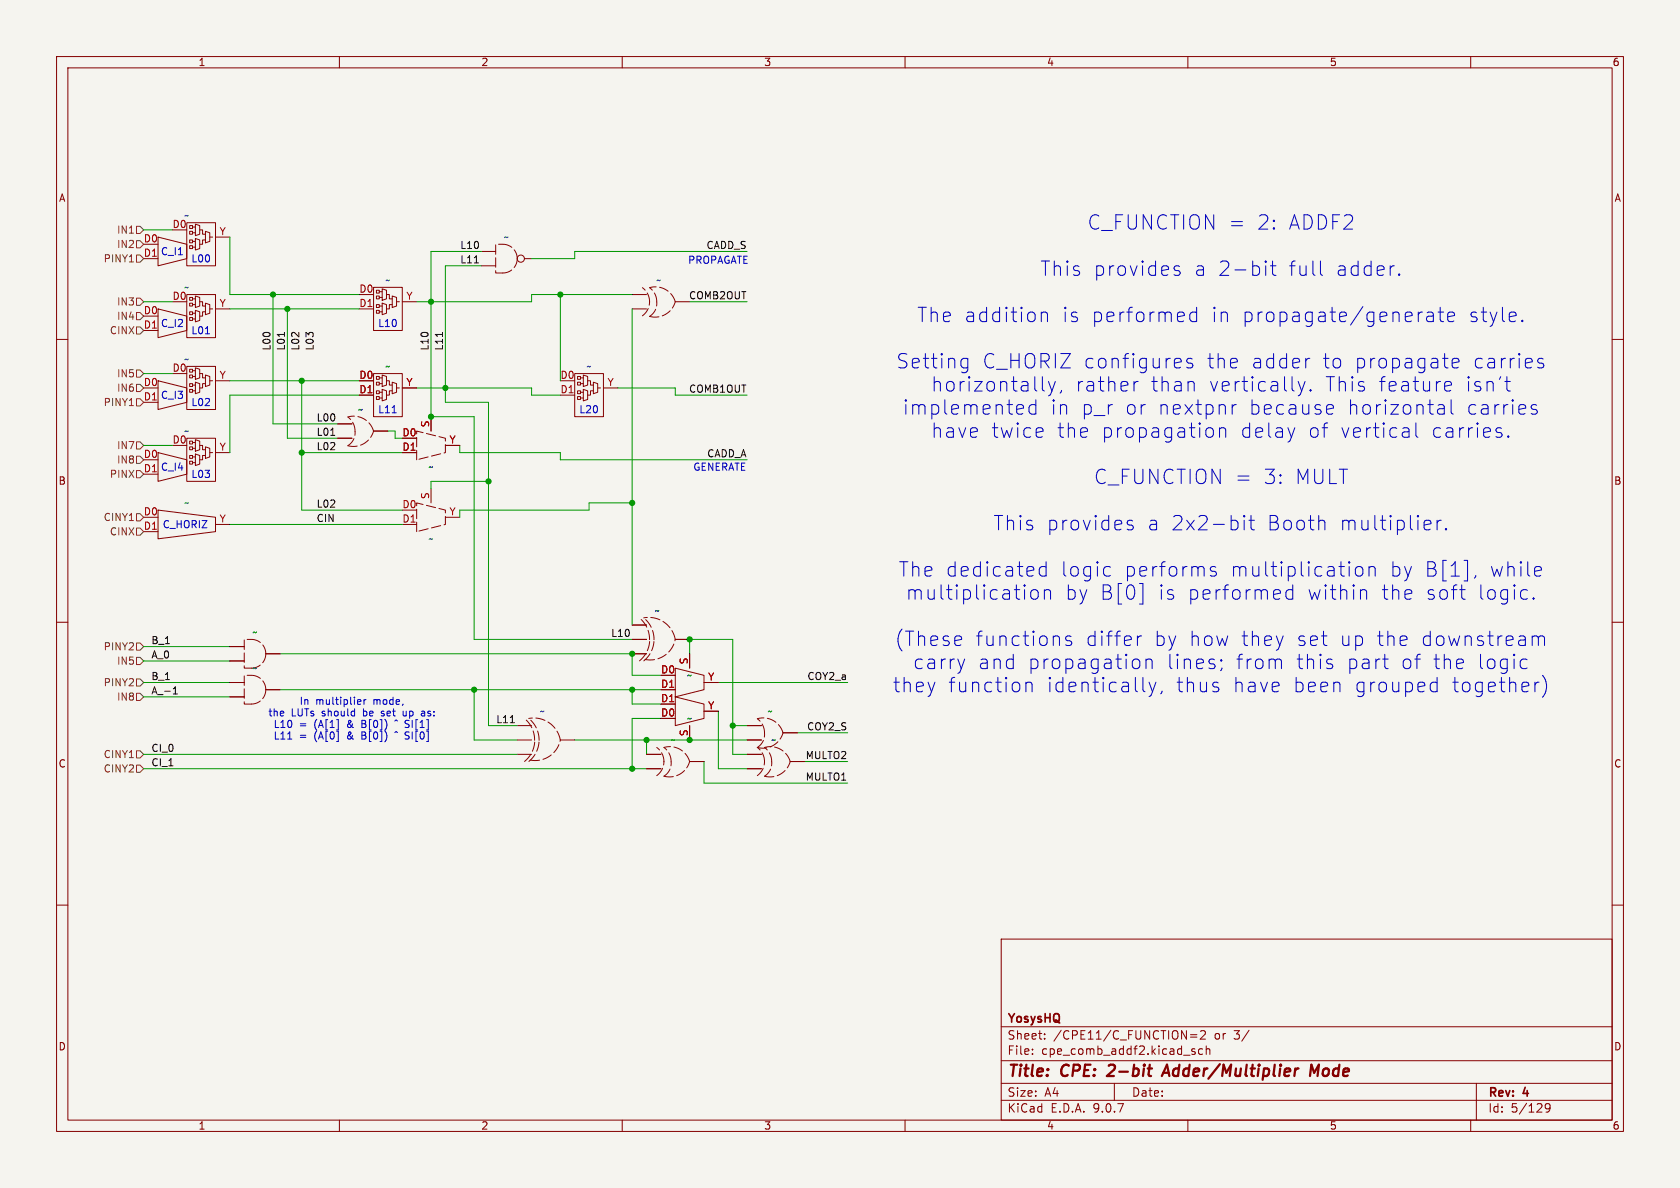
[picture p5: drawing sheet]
<svg xmlns="http://www.w3.org/2000/svg" width="297mm" height="210mm" viewBox="0 0 297 210" stroke-linecap="round" stroke-linejoin="round" font-family="sans-serif">
<path d="M0 0h297v210h-297z" fill="#f5f4ef" stroke="#f5f4ef" stroke-width=".18"/>
<g fill="none" stroke="#840000" stroke-width=".18">
<path d="M10 10h277v190h-277zM12 12h273v186h-273zM60 10v2M110 10v2M160 10v2M210 10v2M260 10v2M33 39.4h5.1v7.6h-5.1zM33.5 39.9h.5v.5h-.5zM34.5 39.6l.8 .3v1.5l-.8 .3zM25.4 45.7h2.5M25.4 58.4h2.5"/>
<path d="M27.9 54.6l5.1 1.3v2.5l-5.1 1.3zM27.9 41.9l5.1 1.3v2.5l-5.1 1.3zM33 52.1h5.1v7.6h-5.1zM33.5 52.6h.5v.5h-.5zM33.5 53.6h.5v.5h-.5zM33.5 55.1h.5v.5h-.5zM33.5 56.1h.5v.5h-.5zM33.5 40.9h.5v.5h-.5zM33.5 42.4h.5v.5h-.5zM33.5 43.4h.5v.5h-.5zM34 52.8h.5M34 53.8h.5"/>
<path d="M34 55.4h.5M34 56.4h.5M34 40.1h.5M34 41.1h.5M34 42.7h.5M34 43.7h.5M34.5 52.3l.8 .3v1.5l-.8 .3zM34.5 54.9l.8 .2v1.5l-.8 .3zM34.5 42.2l.8 .2v1.5l-.8 .3zM35.3 53.3h.5v.8h.5M35.3 40.6h.5v.8h.5M36.3 55.1h-.5v.8h-.5"/>
<path d="M36.3 53.6l.8 .2v1.6l-.8 .2zM36.3 42.4h-.5v.8h-.5M36.3 40.9l.8 .2v1.6l-.8 .2zM37.1 54.6h.5M37.1 41.9h.5M38.1 54.6h2.5M38.1 41.9h2.5M63.5 54.6h2.5M66 50.8h5.1v7.6h-5.1zM66.5 51.3h.6v.5h-.6zM66.5 52.3h.6v.5h-.6zM66.5 53.8h.6v.6h-.6z"/>
<path d="M66.5 54.9h.6v.5h-.6zM67.1 51.6h.5M67.1 52.6h.5M67.1 54.1h.5M67.1 55.1h.5M67.6 51.1l.7 .2v1.5l-.7 .3zM67.6 53.6l.7 .2v1.6l-.7 .2zM68.3 52.1h.5v.7h.5M69.3 53.8h-.5v.8h-.5M69.3 52.3l.8 .3v1.5l-.8 .3zM70.1 53.3h.5M71.1 53.3h2.6"/>
<path d="M85.1 44.5h2.5M85.1 47h2.5M92.7 45.7h1.3M111.8 52.1h2.5M111.8 54.6h2.5M119.4 53.3h2.5M10 60h2M25.4 71.1h2.5M27.9 67.3l5.1 1.3v2.5l-5.1 1.3zM33 77.5h5.1v7.6h-5.1zM33 64.8h5.1v7.6h-5.1zM33.5 78h.5v.5h-.5z"/>
<path d="M33.5 79h.5v.5h-.5zM33.5 65.3h.5v.5h-.5zM33.5 66.3h.5v.5h-.5zM33.5 67.8h.5v.5h-.5zM33.5 68.8h.5v.5h-.5zM34 78.2h.5M34 79.2h.5M34 65.5h.5M34 66.5h.5M34 68.1h.5M34 69.1h.5M34.5 77.7l.8 .3v1.5l-.8 .3z"/>
<path d="M34.5 65l.8 .3v1.5l-.8 .3zM34.5 67.6l.8 .2v1.5l-.8 .3zM35.3 78.7h.5v.8h.5M35.3 66h.5v.8h.5M36.3 79l.8 .2v1.6l-.8 .2zM36.3 67.8h-.5v.8h-.5M36.3 66.3l.8 .2v1.6l-.8 .2zM37.1 67.3h.5M38.1 67.3h2.5M59.7 74.9h2.5M59.7 77.5h2.5M63.5 69.9h2.5"/>
<path d="M66 66h5.1v7.7h-5.1zM66 76.2h2.6M66.5 66.5h.6v.6h-.6zM66.5 67.6h.6v.5h-.6zM66.5 69.1h.6v.5h-.6zM66.5 70.1h.6v.5h-.6zM67.1 66.8h.5M67.1 67.8h.5M67.1 69.3h.5M67.1 70.4h.5M67.6 66.3l.7 .2v1.6l-.7 .2zM67.6 68.8l.7 .3v1.5l-.7 .3z"/>
<path d="M68.3 67.3h.5v.8h.5M69.3 69.1h-.5v.8h-.5M69.3 67.6l.8 .2v1.5l-.8 .3zM70.1 68.6h.5M71.1 68.6h2.6M76.2 73.7v2.5M78.7 78.7h2.6M99.1 69.9h2.5M101.6 66h5.1v7.7h-5.1zM102.1 66.5h.5v.6h-.5zM102.1 67.6h.5v.5h-.5zM102.1 69.1h.5v.5h-.5z"/>
<path d="M102.1 70.1h.5v.5h-.5zM102.6 66.8h.5M102.6 67.8h.5M102.6 69.3h.5M102.6 70.4h.5M103.1 66.3l.8 .2v1.6l-.8 .2zM103.1 68.8l.8 .3v1.5l-.8 .3zM103.9 67.3h.5v.8h.5M104.9 69.1h-.5v.8h-.5M104.9 67.6l.8 .2v1.5l-.8 .3zM105.7 68.6h.5M106.7 68.6h2.5"/>
<path d="M285 60h2M25.4 83.8h2.5M25.4 94h2.5M27.9 80l5.1 1.3v2.5l-5.1 1.3zM27.9 90.2l10.2 1.2v2.6l-10.2 1.3zM33.5 80.5h.5v.5h-.5zM33.5 81.5h.5v.5h-.5zM34 80.8h.5M34 81.8h.5M34.5 80.3l.8 .2v1.5l-.8 .3zM36.3 80.5h-.5v.8h-.5M37.1 80h.5"/>
<path d="M38.1 80h2.5M38.1 92.7h2.5M71.1 80h2.6M71.1 92.7h2.6M76.2 86.4v2.5M78.7 91.4h2.6M10 110h2M40.6 114.3h2.6M40.6 116.8h2.6M47 115.6h2.5M111.8 110.5h2.5M111.8 113h2.5"/>
<path d="M111.8 115.6h2.5M119.4 118.1l5.1 1.3v2.5l-5.1 1.3zM119.4 113h2.5M121.9 115.6v2.5M285 110h2M40.6 120.7h2.6M40.6 123.2h2.6M47 121.9h2.5M91.4 133.4h2.6M91.4 128.3h2.6M91.4 130.8h2.6M99.1 130.8h2.5"/>
<path d="M114.3 133.4h2.5M114.3 135.9h2.5M116.8 124.5h2.6M116.8 121.9h2.6M119.4 123.2l5.1 1.3v2.5l-5.1 1.3zM121.9 128.3v2.5M121.9 134.6h2.6M124.5 125.7h2.5M124.5 120.7h2.5M132.1 133.4h2.5M132.1 135.9h2.5M132.1 128.3h2.5"/>
<path d="M132.1 130.8h2.5M138.4 129.5h2.6M139.7 134.6h2.5M10 160h2M177 166h108v32h-108zM285 160h2M60 198v2M110 198v2M160 198v2M177 194.5h108M177 191.5h108M177 187.5h108"/>
<path d="M177 181.5h108M182.5 186.3v.1M182.5 185.5v.1M184.7 183.6v.1M184.7 182.8v.1M197 191.5v3M210 198v2M210.5 182.9h1.1M210.5 183.3h1.1M211.2 185.5l-.3-.1-.2 .2v.2l.5 .2v.3h-.5M212.2 182.3l.6-.1 .2 .1 .1 .3-.9 1.1h.9M212.6 185.5l-.4-.1-.3 .3v.4l.1 .2h.6"/>
<path d="M213.2 185.5l.3-.1 .3 .1 .1 .9M213.2 184.9v1.5M260 198v2M261 191.5v6.5M274 195.7l-.3 .3h-.2l-.3-.3 .1-.5 .4-.1 .3 .1a.99 .99 0 0 1-.4 1.4h-.3"/>
<circle cx="92.1" cy="45.7" r=".63"/>
</g>
<path d="M197 189.1l-1.3 1.1h1.2M205.4 190.2l.9-2 .4 2M205.7 189.6h.9M231.6 190.2l.2-2 .5 1.4 .9-1.4-.3 2" fill="none" stroke="#840000" stroke-width=".4"/>
<g fill="none" stroke="#840000" stroke-width=".18" stroke-dasharray="1.7 .6">
<path d="M88.9 48.3h-1.3v-5.1h1.3M88.9 48.3a2.54 2.54 0 0 0 2.5-2.6M91.4 45.7a2.54 2.54 0 0 0-2.5-2.5M113.6 55.8a3.1 3.1 0 0 0 1.2-2.5M114.8 55.9a3.7 3.7 0 0 0 4.6-2.6M114.8 55.9a2.69 2.69 0 0 0 1.3-2.5M114.8 53.4a3.1 3.1 0 0 0-1.2-2.6M116.1 53.4a3.1 3.1 0 0 0-1.3-2.5M119.4 53.3a3.7 3.7 0 0 0-4.6-2.4M61.5 78.8a3.7 3.7 0 0 0 4.5-2.6M61.5 78.8a2.69 2.69 0 0 0 1.3-2.5M62.8 76.3a3.1 3.1 0 0 0-1.3-2.6"/>
<path d="M66 76.2a3.7 3.7 0 0 0-4.5-2.5M73.7 81.3v-5.1l5 1.3v2.5l-5 1.3M73.7 94v-5.1l5 1.3v2.5l-5 1.3M44.4 118.1h-1.2v-5.1h1.2M44.4 118.1a2.54 2.54 0 0 0 2.6-2.5M47 115.6a2.54 2.54 0 0 0-2.6-2.6M113.1 116.8a4.9 4.9 0 0 0 1.8-3.8M113.8 116.8a4.9 4.9 0 0 0 1.8-3.8M114 116.6a4.5 4.5 0 0 0 5.4-3.6M114.8 113.1a4.9 4.9 0 0 0-1.8-3.9M115.6 113.1a4.9 4.9 0 0 0-1.8-3.9M119.4 113a4.8 4.8 0 0 0-5.6-3.8"/>
<path d="M44.4 124.5h-1.2v-5.1h1.2M44.4 124.5a2.54 2.54 0 0 0 2.6-2.6M47 121.9a2.54 2.54 0 0 0-2.6-2.5M92.7 134.6a4.9 4.9 0 0 0 1.8-3.9M93.5 134.6a4.9 4.9 0 0 0 1.8-3.9M93.7 134.4a4.5 4.5 0 0 0 5.4-3.6M94.5 130.9a4.9 4.9 0 0 0-1.8-3.9M95.3 130.9a4.9 4.9 0 0 0-1.8-3.9M99.1 130.8a4.8 4.8 0 0 0-5.6-3.8M116.1 137.1a3.1 3.1 0 0 0 1.3-2.5M117.4 137.2a3.7 3.7 0 0 0 4.5-2.6M117.4 137.2a2.69 2.69 0 0 0 1.2-2.5"/>
<path d="M117.4 134.7a3.1 3.1 0 0 0-1.3-2.6M118.6 134.7a3.1 3.1 0 0 0-1.2-2.6M121.9 134.6a3.7 3.7 0 0 0-4.5-2.5M133.9 132.1a3.7 3.7 0 0 0 4.5-2.6M133.9 132.1a2.69 2.69 0 0 0 1.3-2.5M133.9 137.1a3.1 3.1 0 0 0 1.3-2.5M135.2 137.2a3.7 3.7 0 0 0 4.5-2.6M135.2 137.2a2.69 2.69 0 0 0 1.2-2.5M135.2 129.6a3.1 3.1 0 0 0-1.3-2.5M135.2 134.7a3.1 3.1 0 0 0-1.3-2.6M136.4 134.7a3.1 3.1 0 0 0-1.2-2.6M138.4 129.5a3.7 3.7 0 0 0-4.5-2.4"/>
<path d="M139.7 134.6a3.7 3.7 0 0 0-4.5-2.5"/>
</g>
<g fill="none" stroke="#725600" stroke-width=".18">
<path d="M24.1 45.1h.7l.6 .6-.6 .7h-.7zM24.1 40h.7l.6 .6-.6 .7h-.7zM24.1 57.8h.7l.6 .6-.6 .7h-.7zM24.1 55.2h.7l.6 .7-.6 .6h-.7zM24.1 52.7h.7l.6 .6-.6 .7h-.7zM24.1 42.5h.7l.6 .7-.6 .6h-.7zM24.1 70.5h.7l.6 .6-.6 .7h-.7zM24.1 78.1h.7l.6 .6-.6 .7h-.7zM24.1 67.9h.7l.6 .7-.6 .6h-.7zM24.1 65.4h.7l.6 .6-.6 .7h-.7zM24.1 80.6h.7l.6 .7-.6 .6h-.7zM24.1 93.3h.7l.6 .7-.6 .6h-.7z"/>
<path d="M24.1 83.2h.7l.6 .6-.6 .7h-.7zM24.1 90.8h.7l.6 .6-.6 .7h-.7zM24.1 113.7h.7l.6 .6-.6 .6h-.7zM24.1 116.2h.7l.6 .6-.6 .7h-.7zM24.1 120h.7l.6 .7-.6 .6h-.7zM24.1 132.7h.7l.6 .7-.6 .6h-.7zM24.1 135.3h.7l.6 .6-.6 .6h-.7zM24.1 122.6h.7l.6 .6-.6 .6h-.7z"/>
</g>
<path d="M50.3 58.8v.7M78.2 58.8v.7M83.9 46.5h.7M58.5 77h.7M30.6 122.7h.8M30.6 121.8l.4-.4v1.3M90.2 127.8h.7" fill="none" stroke="#0f0f0f" stroke-width=".18"/>
<g fill="none" stroke="#009600" stroke-width=".18">
<path d="M25.4 53.3h5.1M25.4 40.6h5.1M40.6 41.9v10.2h22.9M40.6 54.6h22.9M48.3 52.1v22.8h11.4M50.8 54.6v22.9h8.9M85.1 47h-6.4v24.1h7.7v57.2h5M85.1 44.5h-8.9v29.2h7.6v39.3h28M99.1 52.1v15.2M111.8 54.6v55.9M111.8 52.1h-17.8v1.2h-20.3M121.9 53.3h10.2"/>
<path d="M132.1 44.5h-30.5v1.2h-7.6M25.4 66h5.1M25.4 78.7h5.1M40.6 67.3h22.9M53.3 67.3v22.9h17.8M63.5 69.9h-22.9v10.1M68.6 76.2h1.2v1.3h1.3M73.7 68.6h20.3v1.3h5.1M81.3 78.7v1.3h17.8v1.3h33M109.2 68.6h10.2v1.3h12.7M40.6 92.7h30.5M53.3 80h17.8"/>
<path d="M86.4 85.1h-10.2v1.3M111.8 88.9h-7.7v1.3h-22.8v1.2M25.4 114.3h15.2M25.4 116.8h15.2M49.5 115.6h62.3v3.8h5M121.9 115.6v-2.6h7.6v20.4h2.6M25.4 135.9h88.9M25.4 120.7h15.2M25.4 133.4h66M25.4 123.2h15.2M49.5 121.9h67.3M83.8 121.9v8.9h7.6"/>
<path d="M101.6 130.8h30.5M111.8 121.9v2.6h5M114.3 130.8v2.6M116.8 127h-5v8.9M124.5 134.6v3.8h25.4M127 125.7v10.2h5.1M127 120.7h22.9M129.5 128.3h2.6M141 129.5h8.9M142.2 134.6h7.7"/>
</g>
<g fill="none" stroke="#0000c2" stroke-width=".18">
<path d="M36.3 59h.7M184.1 55.2v1.7M184.1 55.4a.63 .63 0 0 1 1.1 .1v1.4M207.7 47.7l.8 .3 .1 .3-.3 .4-.7-.1M207.7 47.1l.2-.1 .6 .1M211.5 55.3l-.7-.1-.5 .5v.7l.3 .3 .2 .2 .7-.2M211.5 54.3v2.6M223.8 46.1v.3M223.8 47v1.7M223.8 46.1l-.2 .2 .2 .1M223.8 46.1l.1 .2-.1 .1M224.6 47h1"/>
<path d="M225 46.1v2.2l.1 .3 .5 .1M233.4 46.1v2.2l.4 .4M247.3 48.4l.2 .2-.2 .1M247.3 48.4l-.1 .2 .1 .1M247.3 48.4v.3M251.2 55.2h.3M252.3 55.3l.2-.1 .8 .1 .1 .2v1.4M253.4 55.8l-.9 .1a.5 .5 0 0 0-.3 .5 .5 .5 0 0 0 .3 .5l.9-.2M254.2 55.2h1M254.6 54.3v2.2l.1 .2 .5 .2M255.9 56l1.2-.2-.1-.5-.7-.1-.4 .3v1l.2 .2 .2 .2 .7-.2M269.1 56.6l.1 .1-.1 .2"/>
<path d="M269.1 56.6l-.1 .1 .1 .2M269.1 56.6v.3M69.3 73h.8M170.4 63.3l.7 .2M171.1 63.3v2.1l-.3 .4M171.1 64.9l-.7 .1M180.8 71.6l.1 .5-1.2 .3M183.1 70.7v2.5M183.1 71.6l-.7-.1-.5 .5v.7l.3 .4 .2 .1 .7-.1M184.3 75.7l.1 .5-1.2 .3M184.3 68.8l.3 .3M185.4 67.4l.6 1.7"/>
<path d="M186 69.1l-.4 .8M186.6 67.4l-.6 1.7M187.7 69l-.3 .5M201.2 67.4a.65 .65 0 0 0-.7 .5M210.8 63.5l-.6-.2-.4 .4 .1 .4 .9 .2 .1 .3-.1 .3-.3 .1-.7-.1M214 75.6l.5 .5v.7l-.5 .5M215.6 75.9a.63 .63 0 0 1 1.1 .1v1.3M215.6 75.6v1.7M217.8 71.5v1.7M218.6 71.5a.65 .65 0 0 0-.8 .5M228.9 75.6l-.6 1.7M229.5 67.4l.6 1.7"/>
<path d="M230.1 69.1l-.4 .8M230.7 67.4l-.6 1.7M231.6 63.3l-.5 .2M231.7 68.9l.1 .1-.1 .1M231.7 68.9l-.1 .1 .1 .1M231.7 68.9v.2M234.9 71.5l.7 .1 .1 .5-1.2 .3M235.6 73.1l-.7 .1M248.7 75.6l.4 .4v1.3M249.1 77.2l-.8 .1M249.1 76.2l-.8 .1M250.3 74.8v2.1l.4 .4"/>
<path d="M254.1 72.9l.4 .3 .8-.1M254.2 71.6l.3-.1 .7 .1 .1 .3v1.3M255.3 72.1l-.8 .1-.4 .4M255.5 67.6l.7-.2 .3 .2 .1 .4-1.2 .3M255.5 69l.3 .1 .7-.1M256.5 70.7v2.2l.4 .3M256.7 64.2l1.2-.2-.1-.5-.7-.2-.4 .4v1l.1 .2 .3 .1 .7-.1M264.8 75.6l.6 .1M264.8 76.5l.6 .1 .2 .3-.4 .4h-.5M266 67.4h1M266.4 66.6v2.2l.1 .2 .5 .1M266.6 77.1l.2 .1-.2 .1"/>
<path d="M266.6 77.1l-.1 .1 .1 .1M266.6 77.1v.2M271.7 71.6l-.6-.1-.4 .4 .1 .3 .9 .3 .1 .2-.1 .4-.3 .1-.7-.1M272.8 63.5l-.6-.2-.4 .4 .2 .4 .8 .2 .1 .3-.1 .3-.2 .1-.8-.1M184.9 99.3v2.5M199.4 92.7l.8 .2 .2 .4-.4 .4-.7-.2M199.4 92.1l.2-.1 .6 .1M218.6 92.1l.3 .4v.7l-.3 .3M220 91.1v.3M220 92v1.7M220 91.1l-.2 .1 .2 .2M220 91.1l.1 .1-.1 .2"/>
<path d="M220.8 92h1M221.2 91.1v2.2l.1 .2 .5 .2M233.9 92l.3 .3v1.4M252.1 92l.8 .1 .1 .5-1.2 .2M252.9 93.5l-.8 .2M254.1 92v1.7M254.8 92a.65 .65 0 0 0-.7 .5M255.6 93.4l.2 .1-.2 .2M255.6 93.4l-.1 .1 .1 .2M255.6 93.4v.3M170.5 116.5l-.6 1.7M182.5 104.4a.69 .69 0 0 1 1 .3v.7a.69 .69 0 0 1-.6 .6 .69 .69 0 0 1-.7-.6v-.7z"/>
<path d="M184.6 104.5a.63 .63 0 0 1 1.1 .1v1.3M184.6 104.2v1.7M184.9 100.3l-.7-.2-.5 .5v.8l.3 .3 .2 .1 .7-.1M189.4 112.5l-.7-.1-.3 .4 .1 .3 .9 .3 .1 .2-.1 .4-.3 .1-.7-.1M195.6 100.1l.7 .2M196.3 101.7l-.7 .1M201.1 112.4v1.7M201.3 116.6l.2 .4v.7l-.2 .4M201.8 112.4a.65 .65 0 0 0-.7 .5M202.1 103.1v3.7h-.7M202.6 116.7a.63 .63 0 0 1 1.1 .2v1.3M202.6 116.5v1.7"/>
<path d="M214.9 100.3l-.6-.2-.3 .4 .1 .4 .8 .2 .2 .3-.2 .3-.2 .1-.7-.1M215.9 116.6l.1 .1-.1 .2M215.9 116.6l-.1 .1 .1 .2M215.9 116.6v.3M216 118.1l-.2 .5M226.2 116.5l.3 .4v1.3M228.5 104.4l-.7-.2-.5 .5v.7l.3 .4 .2 .1 .7-.1M228.5 103.4v2.5M235.3 117.4l.3 .3-.1 .4-.2 .1M235.3 116.5l.2 .1M239.7 100.4a.69 .69 0 0 1 .7-.3 .69 .69 0 0 1 .5 .5v.8a.69 .69 0 0 1-.6 .5 .69 .69 0 0 1-.7-.5v-.8zM240.9 104.2l.6 .2 .1 .2v1.3"/>
<path d="M242 100.4a.63 .63 0 0 1 1.1 .1v1.3M242 100.1v1.7M244.4 116.5h1M244.9 118.1l.5 .1M254.1 119.7v2.6M258.1 104.2h.9M258.5 105.8l.5 .1M260.9 101.7l-.2 .5M269 116.6l.2-.1 .8 .1M269 118.1l.2 .1 .8-.1M269.8 104.2l.2 .2M270 105.8l-.2 .1"/>
<path d="M271 112.5l.6-.1 .4 .4M271.1 105.7l.1 .1-.1 .1M271.1 105.7l-.1 .1 .1 .1M271.1 105.7v.2M271.7 100.1l.7 .2 .1 .5-1.2 .2M272 112.8l.3-.4 .6 .1 .1 .3v1.3M272 112.8v1.3M272.4 101.7l-.7 .1M272.7 119.4a2.91 2.91 0 0 1 0 3.9M50.9 130.7h.7M63.4 123.7h.3l.1 .3-.6 .1M63.7 124.5h-.3"/>
<path d="M64.3 123.7v.8M64.7 123.7l-.4 .2M70 129.3l-.2 .2M71.3 125.7v.7l.2 .2M74.9 125.7l-.4 .1M75 126.1h-.3l-.2 .2v.2l.5 .1M181.4 120.6v1.7M181.4 120.8a.63 .63 0 0 1 1.1 .2v1.3M202.2 122.2l.2 .1M203.1 120.6l.6 1.7M203.7 122.3l-.2 .6-.4 .2M204.3 120.6l-.6 1.7"/>
<path d="M205.4 122.2l-.2 .5M253.1 120.7l.2-.1 .8 .1M253.1 122.2l.2 .1 .8-.1M272.1 120.6a.65 .65 0 0 0-.7 .5"/>
</g>
<g fill="#009600" stroke="#009600" stroke-width=".18">
<circle cx="121.9" cy="113" r=".46"/>
<circle cx="121.9" cy="130.8" r=".46"/>
<circle cx="129.5" cy="128.3" r=".46"/>
<circle cx="53.3" cy="67.3" r=".46"/>
<circle cx="53.3" cy="80" r=".46"/>
<circle cx="83.8" cy="121.9" r=".46"/>
<circle cx="114.3" cy="130.8" r=".46"/>
<circle cx="111.8" cy="135.9" r=".46"/>
<circle cx="76.2" cy="73.7" r=".46"/>
<circle cx="86.4" cy="85.1" r=".46"/>
<circle cx="111.8" cy="88.9" r=".46"/>
<circle cx="111.8" cy="121.9" r=".46"/>
<circle cx="76.2" cy="53.3" r=".46"/>
<circle cx="99.1" cy="52.1" r=".46"/>
<circle cx="78.7" cy="68.6" r=".46"/>
<circle cx="111.8" cy="115.6" r=".46"/>
<circle cx="50.8" cy="54.6" r=".46"/>
<circle cx="48.3" cy="52.1" r=".46"/>
</g>
<g font-size="3.5" fill="#0000c2">
<text x="192.2" y="40.8">C_FUNCTION =</text>
<text x="222.1" y="40.8">2:</text>
<text x="227.6" y="40.8">ADDF2</text>
<text x="183.9" y="49">This</text>
<text x="193.3" y="49">provides</text>
<text x="211" y="49">a 2-bit</text>
<text x="227.6" y="49">full</text>
<text x="235.9" y="49">adder.</text>
<text x="162.1" y="57.2">The addition</text>
<text x="187.6" y="57.2">is</text>
<text x="192.8" y="57.2">performed</text>
<text x="213.9" y="57.2">in</text>
<text x="219.3" y="57.2">propagate/generate</text>
<text x="259.3" y="57.2">style.</text>
<text x="158.4" y="65.4">Setting</text>
<text x="173.6" y="65.4">C_HORIZ configures</text>
<text x="213.2" y="65.4">the</text>
<text x="221" y="65.4">adder</text>
<text x="233.5" y="65.4">to</text>
<text x="239.1" y="65.4">propagate</text>
<text x="260" y="65.4">carries</text>
<text x="164.6" y="69.5">horizontally,</text>
<text x="190.1" y="69.5">rather</text>
<text x="203.3" y="69.5">than</text>
<text x="213.5" y="69.5">vertically.</text>
<text x="234" y="69.5">This</text>
<text x="243.4" y="69.5">feature</text>
<text x="258.7" y="69.5">isn't</text>
<text x="159.6" y="73.6">implemented</text>
<text x="164.6" y="77.7">have</text>
<text x="175.2" y="77.7">twice</text>
<text x="185.6" y="73.6">in</text>
<text x="186.7" y="77.7">the</text>
<text x="191" y="73.6">p_r</text>
<text x="194.5" y="77.7">propagation</text>
<text x="198.7" y="73.6">or</text>
<text x="204.5" y="73.6">nextpnr</text>
<text x="219" y="77.7">delay</text>
<text x="220.5" y="73.6">because</text>
<text x="231" y="77.7">of</text>
<text x="236.6" y="77.7">vertical</text>
<text x="237.9" y="73.6">horizontal</text>
<text x="252.6" y="77.7">carries.</text>
<text x="258.9" y="73.6">carries</text>
<text x="193.4" y="85.8">C_FUNCTION =</text>
<text x="223.3" y="85.8">3:</text>
<text x="228.8" y="85.8">MULT</text>
<text x="175.6" y="94">This</text>
<text x="185" y="94">provides</text>
<text x="202.7" y="94">a 2x2-bit</text>
<text x="223.8" y="94">Booth</text>
<text x="236.5" y="94">multiplier.</text>
<text x="158.8" y="102.2">The dedicated</text>
<text x="160.1" y="106.3">multiplication</text>
<text x="187.4" y="102.2">logic</text>
<text x="188.2" y="106.3">by B[0]</text>
<text x="198.6" y="102.2">performs</text>
<text x="204.6" y="106.3">is</text>
<text x="209.7" y="106.3">performed</text>
<text x="217.3" y="102.2">multiplication</text>
<text x="230.9" y="106.3">within</text>
<text x="243.9" y="106.3">the</text>
<text x="245.4" y="102.2">by B[1],</text>
<text x="251.7" y="106.3">soft</text>
<text x="260.8" y="106.3">logic.</text>
<text x="263" y="102.2">while</text>
<text x="158.2" y="114.5">(These</text>
<text x="161.4" y="118.5">carry</text>
<text x="172.4" y="114.5">functions</text>
<text x="172.8" y="118.5">and</text>
<text x="181.6" y="118.5">propagation</text>
<text x="191.8" y="114.5">differ</text>
<text x="203.9" y="114.5">by how</text>
<text x="206.1" y="118.5">lines;</text>
<text x="218.3" y="118.5">from</text>
<text x="219.1" y="114.5">they</text>
<text x="228.9" y="118.5">this</text>
<text x="228.9" y="114.5">set</text>
<text x="236.4" y="114.5">up</text>
<text x="237.8" y="118.5">part</text>
<text x="242.9" y="114.5">the</text>
<text x="247.3" y="118.5">of</text>
<text x="250.7" y="114.5">downstream</text>
<text x="252.9" y="118.5">the</text>
<text x="260.7" y="118.5">logic</text>
<text x="157.8" y="122.6">they</text>
<text x="167.6" y="122.6">function</text>
<text x="184.9" y="122.6">identically,</text>
<text x="207.7" y="122.6">thus</text>
<text x="217.7" y="122.6">have</text>
<text x="228.3" y="122.6">been</text>
<text x="239.1" y="122.6">grouped</text>
<text x="256.3" y="122.6">together)</text>
</g>
<g font-size="2.8" fill="#840000">
<text x="178" y="190.9">Title:</text>
<text x="187.7" y="190.9">CPE:</text>
<text x="196.7" y="190.9">2-bit</text>
<text x="207.4" y="190.9">Adder/Multiplier</text>
<text x="234.1" y="190.9">Mode</text>
</g>
<g font-size="2.1" fill="#840000">
<text x="178" y="184">Sheet:</text>
<text x="178" y="181.2">YosysHQ</text>
<text x="186.2" y="184">/CPE11/C_FUNCTION=2</text>
<text x="214.7" y="184">or</text>
<text x="218.3" y="184">3/</text>
<text x="178" y="186.7">File:</text>
<text x="184.1" y="186.7">cpe_comb_addf2.kicad_sch</text>
<text x="178" y="196.9">KiCad</text>
<text x="178" y="194.1">Size:</text>
<text x="184.7" y="194.1">A4</text>
<text x="185.7" y="196.9">E.D.A.</text>
<text x="193.3" y="196.9">9.0.7</text>
<text x="200" y="194.1">Date:</text>
<text x="263" y="194.3">Rev:</text>
<text x="263" y="196.9">Id:</text>
<text x="267.1" y="196.9">5/129</text>
<text x="269.4" y="194.3">4</text>
</g>
<g font-size="1.8" fill="#840000">
<text x="35" y="11.9">1</text>
<text x="85" y="11.9">2</text>
<text x="135" y="11.9">3</text>
<text x="185" y="11.9">4</text>
<text x="235" y="11.9">5</text>
<text x="285" y="11.9">6</text>
<text x="10.3" y="35.9">A</text>
<text x="285.3" y="35.9">A</text>
<text x="10.3" y="85.9">B</text>
<text x="285.3" y="85.9">B</text>
<text x="10.3" y="135.9">C</text>
<text x="285.3" y="135.9">C</text>
<text x="10.3" y="185.9">D</text>
<text x="285.3" y="185.9">D</text>
<text x="35" y="199.9">1</text>
<text x="85" y="199.9">2</text>
<text x="135" y="199.9">3</text>
<text x="185" y="199.9">4</text>
<text x="235" y="199.9">5</text>
<text x="285" y="199.9">6</text>
</g>
<g font-size="1.8" fill="#725600">
<text x="20.6" y="41.5">IN1</text>
<text x="18.2" y="46.6">PINY1</text>
<text x="20.6" y="44">IN2</text>
<text x="19.3" y="59.3">CINX</text>
<text x="20.6" y="56.7">IN4</text>
<text x="20.6" y="54.2">IN3</text>
<text x="18.2" y="72">PINY1</text>
<text x="20.6" y="69.4">IN6</text>
<text x="20.6" y="66.9">IN5</text>
<text x="20.6" y="79.6">IN7</text>
<text x="20.6" y="82.1">IN8</text>
<text x="19.3" y="84.7">PINX</text>
<text x="18.2" y="92.3">CINY1</text>
<text x="19.3" y="94.8">CINX</text>
<text x="18.2" y="115.2">PINY2</text>
<text x="20.6" y="117.7">IN5</text>
<text x="18.2" y="121.5">PINY2</text>
<text x="20.6" y="124.1">IN8</text>
<text x="18.2" y="134.2">CINY1</text>
<text x="18.2" y="136.8">CINY2</text>
</g>
<g font-size="1.8" fill="#a90000">
<text x="30.4" y="40.4">D0</text>
<text x="38.7" y="41.7">Y</text>
<text x="25.3" y="42.9">D0</text>
<text x="25.3" y="45.5">D1</text>
<text x="30.4" y="53.1">D0</text>
<text x="63.4" y="51.8">D0</text>
<text x="71.7" y="53.1">Y</text>
<text x="25.3" y="55.6">D0</text>
<text x="25.3" y="58.2">D1</text>
<text x="38.7" y="54.4">Y</text>
<text x="63.4" y="54.4">D1</text>
<text x="30.4" y="65.8">D0</text>
<text x="25.3" y="68.3">D0</text>
<text x="25.3" y="70.9">D1</text>
<text x="38.7" y="67.1">Y</text>
<text x="63.4" y="67.1">D0</text>
<text x="63.4" y="69.6">D1</text>
<text x="71.7" y="68.3">Y</text>
<text x="99" y="67.1">D0</text>
<text x="99" y="69.6">D1</text>
<text x="107.3" y="68.3">Y</text>
<text x="71" y="77.2">D0</text>
<text x="75.9" y="75.6" transform="rotate(-90 75.9 75.6)">S</text>
<text x="25.3" y="81">D0</text>
<text x="25.3" y="83.6">D1</text>
<text x="30.4" y="78.5">D0</text>
<text x="38.7" y="79.8">Y</text>
<text x="71" y="79.8">D1</text>
<text x="79.4" y="78.5">Y</text>
<text x="71" y="89.9">D0</text>
<text x="75.9" y="88.3" transform="rotate(-90 75.9 88.3)">S</text>
<text x="25.3" y="91.2">D0</text>
<text x="25.3" y="93.7">D1</text>
<text x="38.7" y="92.5">Y</text>
<text x="71" y="92.5">D1</text>
<text x="79.4" y="91.2">Y</text>
<text x="116.8" y="119.1">D0</text>
<text x="121.7" y="117.5" transform="rotate(-90 121.7 117.5)">S</text>
<text x="116.8" y="124.2">D1</text>
<text x="116.8" y="121.7">D1</text>
<text x="125.1" y="125.5">Y</text>
<text x="125.1" y="120.4">Y</text>
<text x="116.8" y="126.7">D0</text>
<text x="121.7" y="130.2" transform="rotate(-90 121.7 130.2)">S</text>
</g>
<g font-size="1.8" fill="#006464">
<text x="32.5" y="39">~</text>
<text x="89" y="42.8">~</text>
<text x="32.5" y="51.7">~</text>
<text x="68" y="50.4">~</text>
<text x="115.9" y="50.4">~</text>
<text x="32.5" y="64.4">~</text>
<text x="68" y="65.6">~</text>
<text x="103.6" y="65.6">~</text>
<text x="32.5" y="77.1">~</text>
<text x="63.2" y="73.3">~</text>
<text x="75.6" y="83.4">~</text>
<text x="32.5" y="89.8">~</text>
<text x="75.6" y="96.1">~</text>
<text x="44.5" y="112.6">~</text>
<text x="115.6" y="108.8">~</text>
<text x="44.5" y="119">~</text>
<text x="121.4" y="120.2">~</text>
<text x="95.3" y="126.6">~</text>
<text x="118.5" y="131.7">~</text>
<text x="121.4" y="127.9">~</text>
<text x="135.6" y="126.6">~</text>
<text x="136.2" y="131.7">~</text>
</g>
<g font-size="1.8" fill="#0000c2">
<text x="28.4" y="45.3">C_I1</text>
<text x="33.7" y="46.6">L00</text>
<text x="121.5" y="46.8">PROPAGATE</text>
<text x="28.4" y="58">C_I2</text>
<text x="33.7" y="59.3">L01</text>
<text x="66.8" y="58">L10</text>
<text x="28.4" y="70.7">C_I3</text>
<text x="33.7" y="72">L02</text>
<text x="66.8" y="73.3">L11</text>
<text x="102.3" y="73.3">L20</text>
<text x="28.4" y="83.4">C_I4</text>
<text x="122.5" y="83.4">GENERATE</text>
<text x="33.7" y="84.7">L03</text>
<text x="28.7" y="93.6">C_HORIZ</text>
<text x="52.9" y="124.8">In</text>
<text x="55.8" y="124.8">multiplier</text>
<text x="66.1" y="124.8">mode,</text>
<text x="47.3" y="126.8">the</text>
<text x="48.3" y="128.9">L10</text>
<text x="48.3" y="130.9">L11</text>
<text x="51.5" y="126.8">LUTs</text>
<text x="52.9" y="128.9">=</text>
<text x="52.9" y="130.9">=</text>
<text x="55.6" y="128.9">(A[1]</text>
<text x="55.6" y="130.9">(A[0]</text>
<text x="57" y="126.8">should</text>
<text x="61.6" y="128.9">&amp;</text>
<text x="61.6" y="130.9">&amp;</text>
<text x="64.4" y="128.9">B[0])</text>
<text x="64.4" y="130.9">B[0])</text>
<text x="64.5" y="126.8">be</text>
<text x="67.9" y="126.8">set</text>
<text x="70.6" y="128.9">^ SI[1]</text>
<text x="70.6" y="130.9">^ SI[0]</text>
<text x="71.9" y="126.8">up</text>
<text x="75.4" y="126.8">as:</text>
</g>
<g font-size="1.8" fill="#0f0f0f">
<text x="81.3" y="46.6">L11</text>
<text x="81.3" y="44.1">L10</text>
<text x="124.8" y="44.1">CADD_S</text>
<text x="121.7" y="53">COMB2OUT</text>
<text x="47.9" y="62.1" transform="rotate(-90 47.9 62.1)">L00</text>
<text x="50.5" y="62.1" transform="rotate(-90 50.5 62.1)">L01</text>
<text x="53" y="62.1" transform="rotate(-90 53 62.1)">L02</text>
<text x="55.5" y="62.1" transform="rotate(-90 55.5 62.1)">L03</text>
<text x="75.9" y="62.1" transform="rotate(-90 75.9 62.1)">L10</text>
<text x="78.4" y="62.1" transform="rotate(-90 78.4 62.1)">L11</text>
<text x="121.7" y="69.5">COMB1OUT</text>
<text x="55.9" y="77.1">L01</text>
<text x="55.9" y="74.6">L00</text>
<text x="55.9" y="79.7">L02</text>
<text x="124.9" y="80.9">CADD_A</text>
<text x="55.9" y="89.8">L02</text>
<text x="55.9" y="92.4">CIN</text>
<text x="26.7" y="114">B_1</text>
<text x="107.9" y="112.7">L10</text>
<text x="26.7" y="116.5">A_0</text>
<text x="26.7" y="120.3">B_1</text>
<text x="26.7" y="122.8">A_-1</text>
<text x="142.6" y="120.3">COY2_a</text>
<text x="87.6" y="127.9">L11</text>
<text x="142.6" y="129.2">COY2_S</text>
<text x="26.7" y="133">CI_0</text>
<text x="26.7" y="135.5">CI_1</text>
<text x="142.3" y="134.3">MULTO2</text>
<text x="142.3" y="138.1">MULTO1</text>
</g>
</svg>
